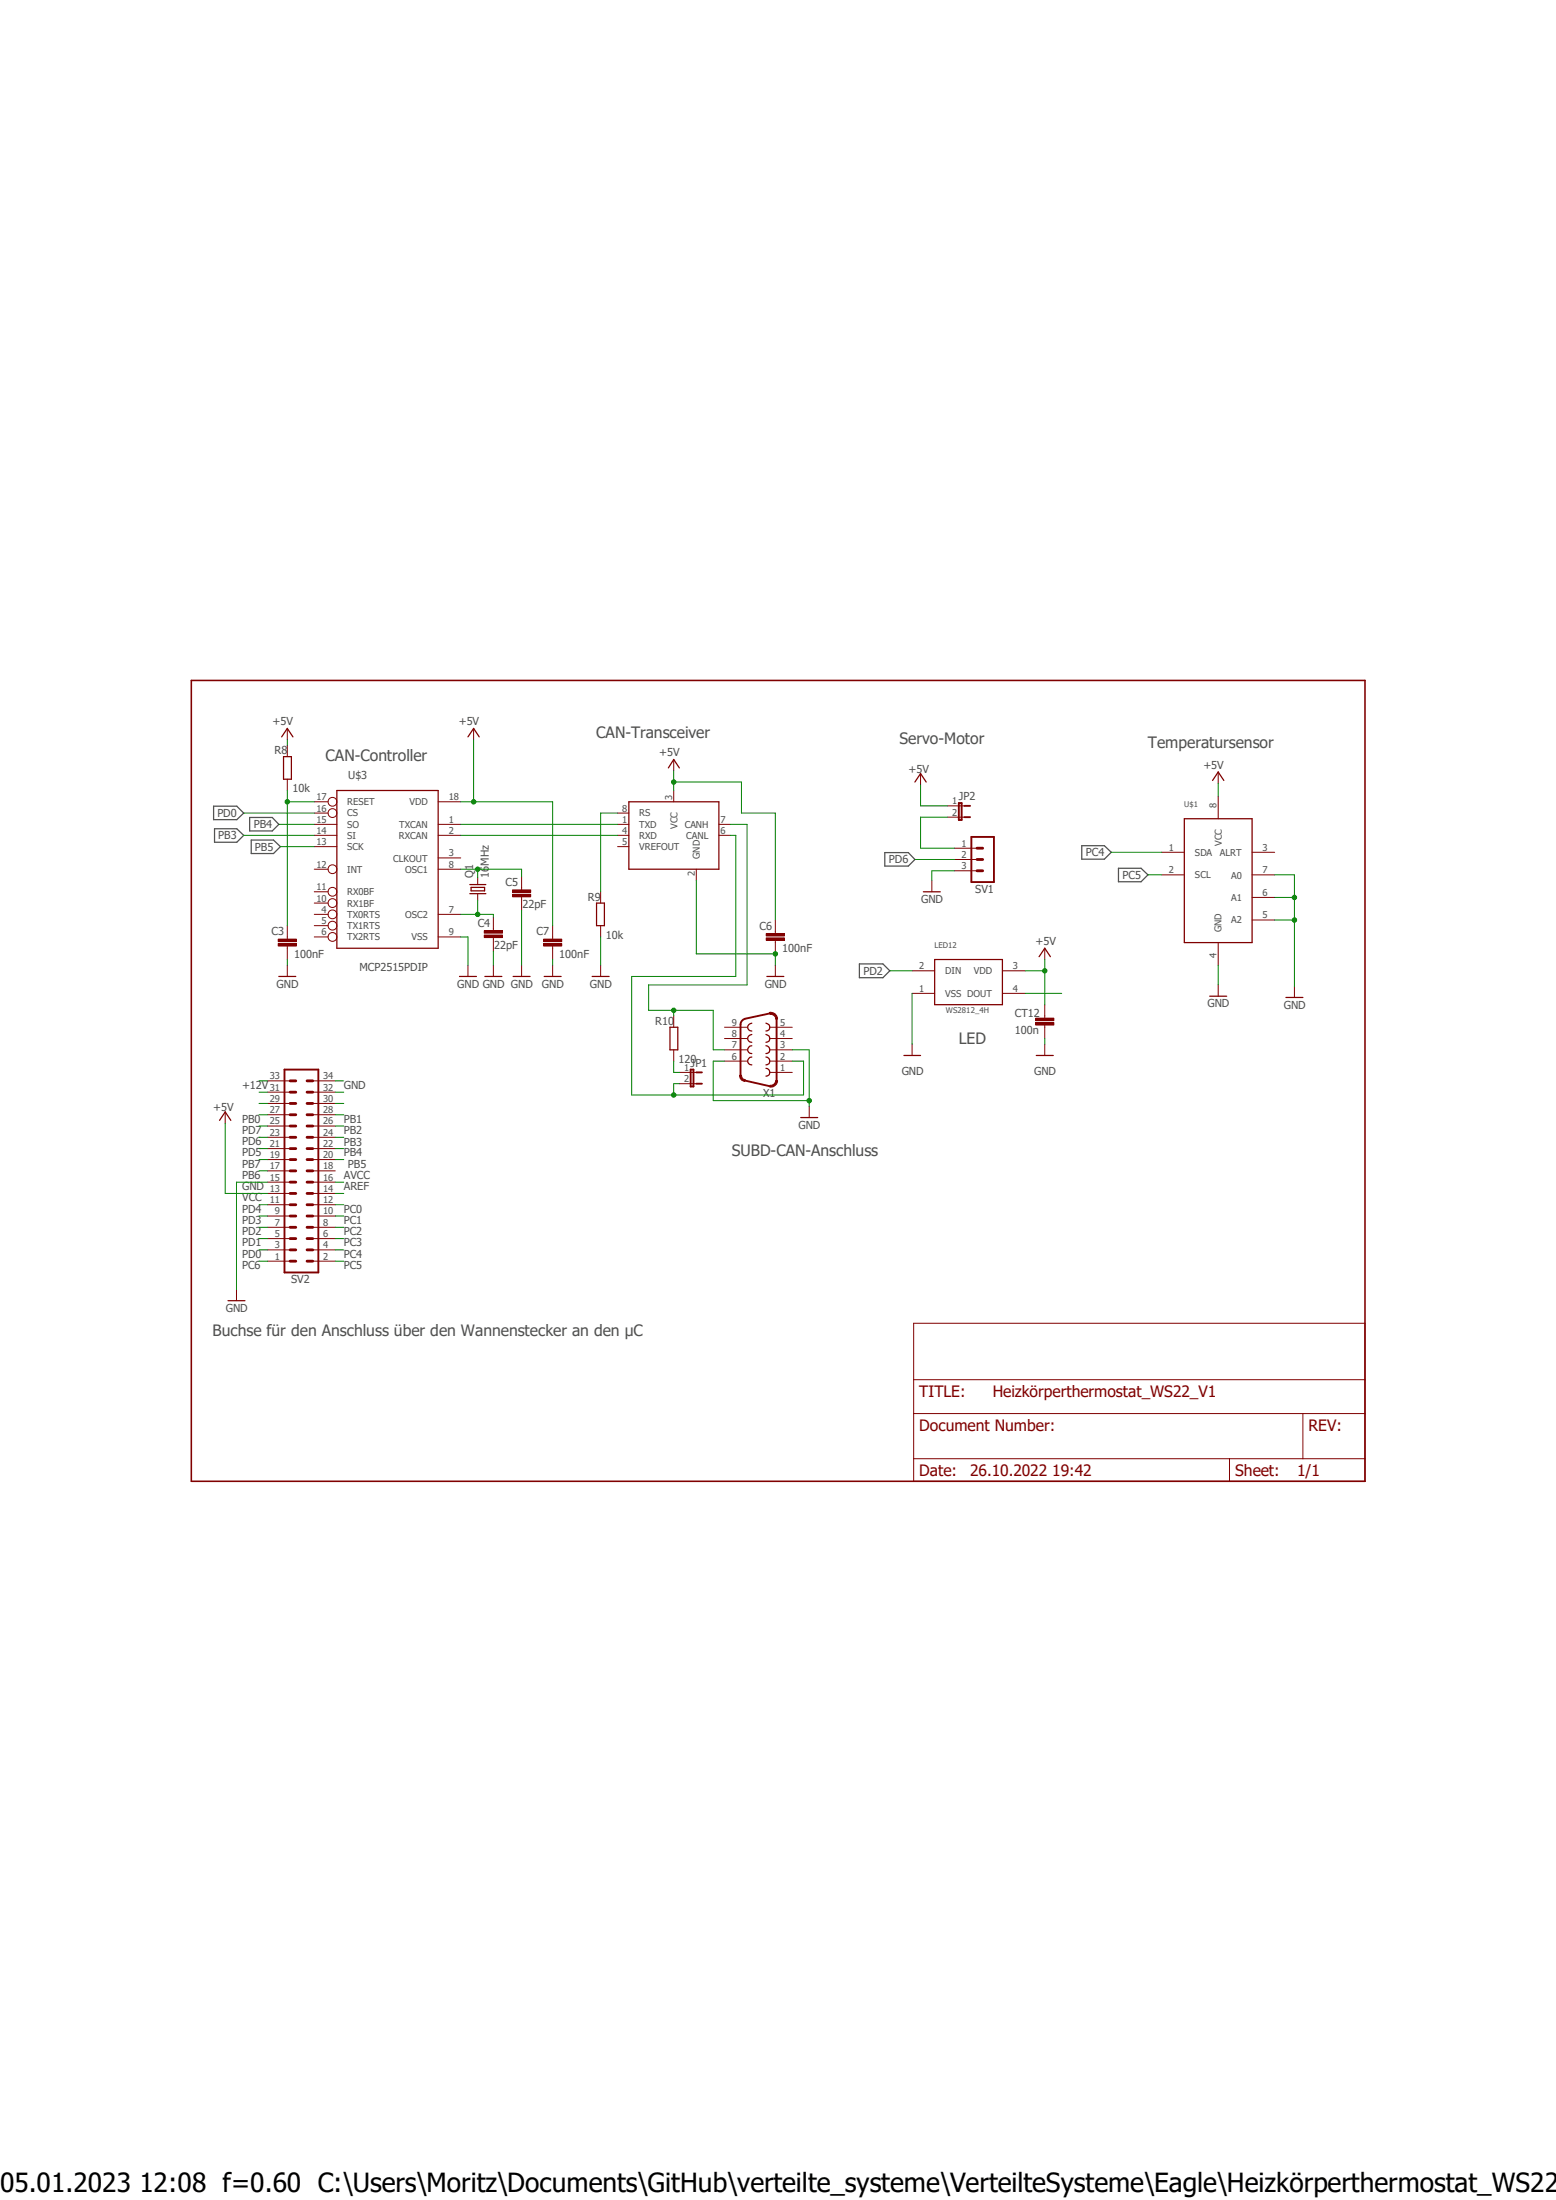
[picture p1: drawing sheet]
<svg xmlns="http://www.w3.org/2000/svg" width="210mm" height="297mm" viewBox="0 0 210 297" stroke-linecap="round" stroke-linejoin="round" font-family="sans-serif">
<path d="M25.5 91.7l159 108.6M184.5 91.7l-159 108.6" fill="none" stroke="#fff" stroke-width=".13"/>
<path d="M28.8 108.8h3.2l.9 1-.9 .9h-3.2zM29 111.9h3l.9 .9-.9 .9h-3zM33.7 110.4h3l.9 .9-.9 .9h-3zM33.9 113.4h3l.9 .9-.9 .9h-3zM119.4 115.1h3.2l.9 .9-.9 .9h-3.2zM146 114.2h3.1l.9 .9-.9 .9h-3.1zM151 117.2h3l.9 .9-.9 .9h-3zM116 130.1h3.2l.9 1-.9 .9h-3.2z" fill="none" stroke="#505050" stroke-width=".17"/>
<path d="M25.8 91.9h158.4v108.1h-158.4z" fill="none" stroke="#800000" stroke-width=".21"/>
<path d="M63.2 130.3v1.5M123.3 178.6h60.9v21.4h-60.9zM123.3 190.8h60.9M123.3 196.9h60.9M123.3 186.3h60.9M165.9 196.9v3.1M175.9 190.8v6.1" fill="none" stroke="#800000" stroke-width=".13"/>
<path d="M62 131.8h2.3M101.5 139.7a.53 .53 0 0 0-.6 .5 .53 .53 0 0 0 .6 .5M101.5 138.1a.53 .53 0 0 0-.6 .6 .53 .53 0 0 0 .6 .5M103.4 139.7a.53 .53 0 0 1 .5 .5 .53 .53 0 0 1-.5 .5M103.4 138.1a.53 .53 0 0 1 .5 .6 .53 .53 0 0 1-.5 .5M101.5 142.7a.53 .53 0 0 0-.6 .5 .53 .53 0 0 0 .6 .6M101.5 141.2a.53 .53 0 0 0-.6 .5 .53 .53 0 0 0 .6 .5M103.4 142.7a.53 .53 0 0 1 .5 .5 .53 .53 0 0 1-.5 .6M103.4 144.2a.53 .53 0 0 1 .5 .6 .53 .53 0 0 1-.5 .5M103.4 141.2a.53 .53 0 0 1 .5 .5 .53 .53 0 0 1-.5 .5" fill="none" stroke="#800000" stroke-width=".17"/>
<path d="M103.9 146.5a.65 .65 0 0 0 .8-.6h.2a.89 .89 0 0 1-1.1 .8z" fill-rule="evenodd" fill="#800000"/>
<path d="M103.9 146.5a.65 .65 0 0 0 .8-.6h.2a.89 .89 0 0 1-1.1 .8z" fill="none" stroke="#800000" stroke-width=".13"/>
<path d="M100.5 145.9l3.4 .7" fill="none" stroke="#800000" stroke-width=".25"/>
<path d="M99.8 145.2h.3l.2 .5 .3 .1-.1 .2a.8 .8 0 0 1-.7-.8z" fill-rule="evenodd" fill="#800000"/>
<path d="M99.8 145.2h.3l.2 .5 .3 .1-.1 .2a.8 .8 0 0 1-.7-.8z" fill="none" stroke="#800000" stroke-width=".13"/>
<path d="M103.9 136.8l-3.4 .7a.84 .84 0 0 0-.6 .8v6.9M104.8 137.6v8.3" fill="none" stroke="#800000" stroke-width=".25"/>
<path d="M103.8 136.7a.89 .89 0 0 1 1.1 .9h-.2a.65 .65 0 0 0-.8-.7z" fill-rule="evenodd" fill="#800000"/>
<g fill="none" stroke="#800000" stroke-width=".13">
<path d="M38.8 98.3v1.6M63.9 98.3v1.6M38.8 100.6v1.6M38.8 105.2v1.5M42.4 111.3h3.1M42.4 109.8h1.9M42.4 112.8h3.1M42.4 114.3h3.1M42.4 108.2h1.9M42.4 117.3h1.9M59.1 111.3h3.1M59.1 112.8h3.1"/>
<path d="M59.1 108.2h3.1M59.1 117.3h3.1M59.1 115.8h3.1M64.5 118.5v.9M70.4 118.3v1.8M83.4 111.3h1.5M83.4 109.8h1.5M83.4 112.8h1.5M83.4 114.3h1.5M90.9 102.5v1.6M90.9 106.7v1.5M94 117.3v1.6"/>
<path d="M97 111.3h1.6M97 112.8h1.6M124.2 104.4v1.6M125.8 118.9v1.5M127.9 108.8h2.3M127.9 110.3h2.3M128.8 114.5h3.1M128.8 116h3.1M128.8 117.6h3.1M156.8 115.1h3.1M156.8 118.1h3.1M164.4 104.2v1.5"/>
<path d="M164.4 107.5v3M169 115.1h3M169 118.1h3M37.5 127.4h2.5v.3h-2.5zM37.5 126.8h2.5v.3h-2.5zM38.8 125v1.8M38.8 127.7v1.8M38.8 130.3v1.5M42.4 120.4h1.9M42.4 121.9h1.9M42.4 123.4h1.9M42.4 125h1.9"/>
<path d="M42.4 126.5h1.9M59.1 123.4h3.1M59.1 126.5h3.1M64.5 120.6v.9M65.4 126.2h2.4v.4h-2.4zM65.4 125.6h2.4v.4h-2.4zM66.6 123.8v1.8M66.6 126.6v1.8M66.6 130.3v1.5M69.2 120.7h2.4v.4h-2.4zM69.2 120.1h2.4v.4h-2.4zM70.4 121.1v1.8"/>
<path d="M70.4 130.3v1.5M73.4 127.4h2.4v.3h-2.4zM73.4 126.8h2.4v.3h-2.4zM74.6 125v1.8M74.6 127.7v1.8M74.6 130.3v1.5M81.1 120.4v1.5M81.1 125v1.5M81.1 130.3v1.5M90.9 137.2v1.5M97.8 138.7h3M103.4 126.6h2.5v.4h-2.5z"/>
<path d="M103.4 126h2.5v.4h-2.5zM103.8 136.7a.89 .89 0 0 1 1.1 .9h-.2a.65 .65 0 0 0-.8-.7zM103.9 138.7h3M104.6 124.2v1.8M104.6 127v1.8M104.6 130.3v1.5M123.1 131.1h3.1M123.1 134.1h3.1M135.3 131.1h3M135.3 134.1h3M139.8 138h2.4v.4h-2.4zM139.8 137.5h2.4v.3h-2.4z"/>
<path d="M141 128v1.5M141 135.6v1.9M141 138.4v1.8M164.4 127.3v3M164.4 133v1.5M169 124.2h3M169 121.2h3M174.7 133.2v1.5M30.4 150.1v1.5M36.1 159.6h3.1M36.1 158.1h3.1M36.1 156.5h3.1"/>
<path d="M36.1 155.1h3.1M36.1 153.5h3.1M36.1 152h3.1M36.1 150.5h3.1M36.1 149h3.1M36.1 147.4h3.1M36.1 145.9h3.1M42.2 159.6h3.1M42.2 158.1h3.1M42.2 156.5h3.1M42.2 155.1h3.1M42.2 153.5h3.1"/>
<path d="M42.2 152h3.1M42.2 150.5h3.1M42.2 149h3.1M42.2 147.4h3.1M42.2 145.9h3.1M90.9 141.7v1.6M91.7 144.8h2.3M91.7 146.3h2.3M97.8 143.3h3M97.8 141.7h3M97.8 140.2h3M103.9 144.8h3"/>
<path d="M103.9 143.3h3M103.9 141.7h3M103.9 140.2h3M109.2 149.4v1.5M123.1 141v1.5M141 141v1.5M31.9 174.1v1.5M36.1 170.3h3.1M36.1 168.7h3.1M36.1 167.2h3.1M36.1 165.7h3.1M36.1 164.2h3.1"/>
<path d="M36.1 162.6h3.1M36.1 161.1h3.1M42.2 170.3h3.1M42.2 168.7h3.1M42.2 167.2h3.1M42.2 165.7h3.1M42.2 164.2h3.1M42.2 162.6h3.1M42.2 161.1h3.1"/>
<circle cx="44.9" cy="108.2" r=".6"/>
<circle cx="44.9" cy="109.8" r=".6"/>
<circle cx="44.9" cy="117.3" r=".6"/>
<circle cx="44.9" cy="120.4" r=".6"/>
<circle cx="44.9" cy="125" r=".6"/>
<circle cx="44.9" cy="126.5" r=".6"/>
<circle cx="44.9" cy="121.9" r=".6"/>
<circle cx="44.9" cy="123.4" r=".6"/>
</g>
<g fill="none" stroke="#800000" stroke-width=".17">
<path d="M38 99.5l.8-1.2 .7 1.2M63.2 99.5l.7-1.2 .8 1.2M38.3 102.2h1v3h-1zM45.5 106.7h13.6v21.3h-13.6zM63.4 119.4h2.2M63.6 119.8h1.8v.5h-1.8zM84.9 108.2h12.1v9.1h-12.1zM90.2 103.7l.7-1.2 .8 1.2M123.5 105.6l.7-1.2 .8 1.2M159.9 110.5h9.1v16.8h-9.1zM163.7 105.4l.7-1.2 .8 1.2M37.6 131.8h2.3"/>
<path d="M63.4 120.6h2.2M65.4 131.8h2.3M69.3 131.8h2.2M73.4 131.8h2.3M79.9 131.8h2.3M80.5 121.9h1.1v3.1h-1.1zM90.4 138.7h1.1v3h-1.1zM103.5 131.8h2.3M124.6 120.4h2.3M126.2 129.5h9.1v6.1h-9.1zM140.3 129.2l.7-1.2 .8 1.2M163.3 134.5h2.3"/>
<path d="M173.6 134.7h2.3M29.6 151.3l.8-1.2 .8 1.2M108.1 150.9h2.3M122 142.5h2.2M139.9 142.5h2.3M30.8 175.6h2.3"/>
</g>
<path d="M37.5 127.6h2.5M37.5 127h2.5M65.4 126.4h2.4M65.4 125.8h2.4M69.2 120.9h2.4M69.2 120.3h2.4M73.4 127.6h2.4M73.4 127h2.4M103.4 126.8h2.5M103.4 126.2h2.5M139.8 138.2h2.4M139.8 137.6h2.4" fill="none" stroke="#800000" stroke-width=".34"/>
<path d="M129.4 108.4h.4v2.3h-.4zM130.2 108.8h.7M130.2 110.3h.7M131.1 113h3.1v6.1h-3.1zM38.4 144.4h4.6v27.4h-4.6zM93.2 144.4h.4v2.3h-.4zM94 144.8h.7M94 146.3h.7" fill="none" stroke="#800000" stroke-width=".25"/>
<g fill="none" stroke="#800000" stroke-width=".38">
<path d="M131.9 117.6h.7M131.9 116h.7M131.9 114.5h.7M39.2 159.6h.7M39.2 158.1h.7M39.2 156.5h.7M39.2 155.1h.7M39.2 153.5h.7M39.2 152h.7M39.2 150.5h.7M39.2 149h.7M39.2 147.4h.7"/>
<path d="M39.2 145.9h.7M41.4 159.6h.8M41.4 158.1h.8M41.4 156.5h.8M41.4 155.1h.8M41.4 153.5h.8M41.4 152h.8M41.4 150.5h.8M41.4 149h.8M41.4 147.4h.8M41.4 145.9h.8M39.2 164.2h.7"/>
<path d="M39.2 165.7h.7M39.2 167.2h.7M39.2 168.7h.7M39.2 170.3h.7M39.2 162.6h.7M39.2 161.1h.7M41.4 164.2h.8M41.4 165.7h.8M41.4 167.2h.8M41.4 168.7h.8M41.4 170.3h.8M41.4 162.6h.8"/>
<path d="M41.4 161.1h.8"/>
</g>
<path d="M94 118.9v9.9h10.6v1.5M38.8 129.5v.8M62.2 126.5h1v3.8M81.1 126.5v3.8" fill="none" stroke="#008000" stroke-width=".13"/>
<circle cx="104.6" cy="128.8" r=".3" fill="#008000"/>
<g fill="none" stroke="#008000" stroke-width=".13">
<path d="M97.8 143.3h-1.5v5.3h12.9M106.9 141.7h2.3v7.7"/>
<circle cx="104.6" cy="128.8" r=".3"/>
</g>
<circle cx="109.2" cy="148.6" r=".3" fill="#008000"/>
<g fill="none" stroke="#008000" stroke-width=".13">
<path d="M128.8 117.6h-3v1.3M172 118.1h2.7v15.1M74.6 129.5v.8M123.1 134.1v6.9M164.4 130.3v2.7M172 121.2h2.7M36.1 159.6h-4.2v14.5M45.3 145.9h1.1M141 140.2v.8"/>
<circle cx="109.2" cy="148.6" r=".3"/>
</g>
<circle cx="174.7" cy="121.2" r=".3" fill="#008000"/>
<g fill="none" stroke="#008000" stroke-width=".13">
<path d="M172 124.2h2.7"/>
<circle cx="174.7" cy="121.2" r=".3"/>
</g>
<circle cx="174.7" cy="124.2" r=".3" fill="#008000"/>
<g fill="none" stroke="#008000" stroke-width=".13">
<path d="M38.8 99.9v.7M63.9 99.9v8.3M62.2 108.2h12.4v16.8M66.6 128.4v1.9M70.4 122.9v7.4"/>
<circle cx="174.7" cy="124.2" r=".3"/>
</g>
<circle cx="63.9" cy="108.2" r=".3" fill="#008000"/>
<g fill="none" stroke="#008000" stroke-width=".13">
<path d="M90.9 104.1v2.6M90.9 105.6h9.2v4.2h4.5v14.4M30.4 151.6v9.5h5.7"/>
<circle cx="63.9" cy="108.2" r=".3"/>
</g>
<circle cx="90.9" cy="105.6" r=".3" fill="#008000"/>
<g fill="none" stroke="#008000" stroke-width=".13">
<path d="M124.2 106v2.8h3.7M138.3 131.1h2.7M141 129.5v6.1"/>
<circle cx="90.9" cy="105.6" r=".3"/>
</g>
<circle cx="141" cy="131.1" r=".3" fill="#008000"/>
<g fill="none" stroke="#008000" stroke-width=".13">
<path d="M32.9 112.8h9.5M37.8 114.3h4.6M38.8 108.2h3.6M38.8 106.7v18.3M150 115.1h6.8M154.9 118.1h1.9M164.4 105.7v1.8M45.3 153.5h1.1M45.3 156.5h1.1M45.3 168.7h1.1M45.3 170.3h1.1"/>
<circle cx="141" cy="131.1" r=".3"/>
</g>
<circle cx="38.8" cy="108.2" r=".3" fill="#008000"/>
<g fill="none" stroke="#008000" stroke-width=".13">
<path d="M62.2 112.8h21.2M62.2 111.3h21.2M83.4 109.8h-2.3v10.6M98.6 111.3h2.2v21.7h-13.3v3.4h8.8v5.3h1.5M90.9 136.4v.8"/>
<circle cx="38.8" cy="108.2" r=".3"/>
</g>
<circle cx="90.9" cy="136.4" r=".3" fill="#008000"/>
<g fill="none" stroke="#008000" stroke-width=".13">
<path d="M98.6 112.8h.7v19h-14v16h23.2v-4.5h-1.6M90.9 143.3v1.5h.8M91.7 146.3h-.8v1.5"/>
<circle cx="90.9" cy="136.4" r=".3"/>
</g>
<circle cx="90.9" cy="147.8" r=".3" fill="#008000"/>
<g fill="none" stroke="#008000" stroke-width=".13">
<path d="M32.9 109.8h9.5M37.6 111.3h4.8M62.2 117.3h8.2v1M64.5 117.3v1.2M123.5 116h5.3M127.9 110.3h-3.7v4.2h4.6M120.1 131.1h3M138.3 134.1h5M35 145.9h1.1M35 158.1h1.1M35 156.5h1.1M35 152h1.1"/>
<path d="M35 150.5h1.1M35 155.1h1.1M35 153.5h1.1M35 149h1.1M35 147.4h1.1M45.3 152h1.1M45.3 150.5h1.1M45.3 155.1h1.1M45.3 159.6h1.1M45.3 149h1.1M45.3 147.4h1.1M35 170.3h1.1"/>
<path d="M35 164.2h1.1M35 162.6h1.1M35 165.7h1.1M35 167.2h1.1M35 168.7h1.1M45.3 164.2h1.1M45.3 162.6h1.1M45.3 165.7h1.1M45.3 167.2h1.1M45.3 161.1h1.1"/>
<circle cx="90.9" cy="147.8" r=".3"/>
</g>
<circle cx="64.5" cy="117.3" r=".3" fill="#008000"/>
<g fill="none" stroke="#008000" stroke-width=".13">
<path d="M62.2 123.4h4.4v.4M64.5 121.5v1.9"/>
<circle cx="64.5" cy="117.3" r=".3"/>
</g>
<circle cx="64.5" cy="123.4" r=".3" fill="#008000"/>
<circle cx="64.5" cy="123.4" r=".3" fill="none" stroke="#008000" stroke-width=".13"/>
<text font-size="3.6" x="0" y="296">05.01.2023 12:08 f=0.60 C:\Users\Moritz\Documents\GitHub\verteilte_systeme\VerteilteSysteme\Eagle\Heizkörperthermostat_WS22_</text>
<g font-size="2.1" fill="#505050">
<text x="80.5" y="99.7">CAN-Transceiver</text>
<text x="121.4" y="100.4">Servo-Motor</text>
<text x="154.9" y="101">Temperatursensor</text>
<text x="43.9" y="102.7">CAN-Controller</text>
<text x="129.4" y="141">LED</text>
<text x="98.8" y="156">SUBD-CAN-Anschluss</text>
<text x="28.7" y="180.3">Buchse für den Anschluss über den Wannenstecker an den µC</text>
</g>
<g font-size="2.1" fill="#800000">
<text x="124.1" y="188.6">TITLE:</text>
<text x="134" y="188.6">Heizkörperthermostat_WS22_V1</text>
<text x="124.1" y="193.1">Document Number:</text>
<text x="176.6" y="193.1">REV:</text>
<text x="124.1" y="199.2">Date:</text>
<text x="130.9" y="199.2">26.10.2022 19:42</text>
<text x="166.7" y="199.2">Sheet:</text>
<text x="175.1" y="199.2">1/1</text>
</g>
<g font-size="1.5" fill="#505050">
<text x="36.8" y="97.9">+5V</text>
<text x="37" y="101.8">R8</text>
<text x="61.9" y="97.9">+5V</text>
<text x="39.5" y="106.9">10k</text>
<text x="47" y="105.2">U$3</text>
<text x="89" y="102.1">+5V</text>
<text x="122.6" y="104.4">+5V</text>
<text x="162.4" y="103.8">+5V</text>
<text x="29.3" y="110.3">PD0</text>
<text x="29.5" y="113.3">PB3</text>
<text x="34.2" y="111.8">PB4</text>
<text x="129.4" y="108">JP2</text>
<text x="34.4" y="114.9">PB5</text>
<text x="63.9" y="118.5" transform="rotate(-90 63.9 118.5)">Q1</text>
<text x="66" y="118.5" transform="rotate(-90 66 118.5)">16MHz</text>
<text x="68.2" y="119.6">C5</text>
<text x="120" y="116.5">PD6</text>
<text x="146.6" y="115.6">PC4</text>
<text x="151.5" y="118.7">PC5</text>
<text x="64.5" y="125.1">C4</text>
<text x="70.5" y="122.6">22pF</text>
<text x="79.3" y="121.6">R9</text>
<text x="102.5" y="125.5">C6</text>
<text x="124.3" y="121.9">GND</text>
<text x="131.6" y="120.6">SV1</text>
<text x="36.7" y="126.3">C3</text>
<text x="39.7" y="129.3">100nF</text>
<text x="48.5" y="131.1">MCP2515PDIP</text>
<text x="66.7" y="128.2">22pF</text>
<text x="72.4" y="126.3">C7</text>
<text x="75.5" y="129.3">100nF</text>
<text x="81.8" y="126.7">10k</text>
<text x="105.6" y="128.6">100nF</text>
<text x="116.5" y="131.6">PD2</text>
<text x="139.8" y="127.6">+5V</text>
<text x="37.3" y="133.4">GND</text>
<text x="61.7" y="133.4">GND GND GND</text>
<text x="73.2" y="133.4">GND</text>
<text x="79.6" y="133.4">GND</text>
<text x="103.2" y="133.4">GND</text>
<text x="137" y="137.3">CT12</text>
<text x="163" y="136">GND</text>
<text x="173.3" y="136.2">GND</text>
<text x="88.4" y="138.3">R10</text>
<text x="91.6" y="143.5">120</text>
<text x="137" y="139.6">100n</text>
<text x="32.7" y="147">+12V</text>
<text x="46.4" y="147">GND</text>
<text x="93.2" y="144">JP1</text>
<text x="103" y="148.1">X1</text>
<text x="121.7" y="145.1">GND</text>
<text x="139.6" y="145.1">GND</text>
<text x="28.8" y="150">+5V</text>
<text x="32.7" y="153.1">PD7</text>
<text x="32.7" y="151.6">PB0</text>
<text x="32.7" y="154.6">PD6</text>
<text x="46.4" y="154.7">PB3</text>
<text x="46.4" y="151.6">PB1</text>
<text x="46.4" y="153.2">PB2</text>
<text x="107.8" y="152.4">GND</text>
<text x="32.7" y="160.7">GND</text>
<text x="32.7" y="159.1">PB6</text>
<text x="32.7" y="157.6">PB7</text>
<text x="32.7" y="156.1">PD5</text>
<text x="46.4" y="159.1">AVCC</text>
<text x="46.4" y="160.7">AREF</text>
<text x="46.4" y="156.1">PB4</text>
<text x="46.9" y="157.6">PB5</text>
<text x="32.7" y="162.2">VCC</text>
<text x="32.7" y="165.2">PD3</text>
<text x="32.7" y="163.7">PD4</text>
<text x="32.7" y="166.8">PD2</text>
<text x="46.4" y="166.8">PC2</text>
<text x="46.4" y="165.2">PC1</text>
<text x="46.4" y="163.7">PC0</text>
<text x="32.7" y="171.3">PC6</text>
<text x="32.7" y="169.8">PD0</text>
<text x="32.7" y="168.3">PD1</text>
<text x="39.3" y="173.2">SV2</text>
<text x="46.4" y="169.8">PC4</text>
<text x="46.4" y="171.3">PC5</text>
<text x="46.4" y="168.3">PC3</text>
<text x="30.5" y="177.1">GND</text>
</g>
<g font-size="1.3" fill="#505050">
<text x="42.7" y="108">17</text>
<text x="42.7" y="109.6">16</text>
<text x="42.7" y="111.1">15</text>
<text x="42.7" y="112.6">14</text>
<text x="46.9" y="108.7">RESET</text>
<text x="46.9" y="110.2">CS</text>
<text x="46.9" y="111.7">SO</text>
<text x="46.9" y="113.2">SI</text>
<text x="53.8" y="113.3">RXCAN</text>
<text x="53.9" y="111.8">TXCAN</text>
<text x="55.3" y="108.7">VDD</text>
<text x="60.6" y="108">18</text>
<text x="60.6" y="111.1">1</text>
<text x="60.6" y="112.6">2</text>
<text x="84" y="111.1">1</text>
<text x="84" y="109.6">8</text>
<text x="84" y="112.6">4</text>
<text x="86.3" y="111.7">TXD</text>
<text x="86.3" y="110.2">RS</text>
<text x="86.3" y="113.2">RXD</text>
<text x="90.7" y="108" transform="rotate(-90 90.7 108)">3</text>
<text x="91.4" y="111.9" transform="rotate(-90 91.4 111.9)">VCC</text>
<text x="92.4" y="111.8">CANH</text>
<text x="92.6" y="113.3">CANL</text>
<text x="97.2" y="111.1">7</text>
<text x="97.2" y="112.6">6</text>
<text x="128.5" y="108.6">1</text>
<text x="128.5" y="110.1">2</text>
<text x="164.2" y="109.1" transform="rotate(-90 164.2 109.1)">8</text>
<text x="42.7" y="114.1">13</text>
<text x="42.7" y="117.1">12</text>
<text x="46.9" y="114.8">SCK</text>
<text x="46.9" y="117.8">INT</text>
<text x="53.1" y="116.3">CLKOUT</text>
<text x="54.7" y="117.9">OSC1</text>
<text x="60.6" y="115.6">3</text>
<text x="60.6" y="117.1">8</text>
<text x="84" y="114.1">5</text>
<text x="86.3" y="114.8">VREFOUT</text>
<text x="93.8" y="118.2" transform="rotate(-90 93.8 118.2)">2</text>
<text x="94.4" y="115.9" transform="rotate(-90 94.4 115.9)">GND</text>
<text x="129.8" y="114.3">1</text>
<text x="129.8" y="115.8">2</text>
<text x="129.8" y="117.3">3</text>
<text x="157.8" y="114.9">1</text>
<text x="157.8" y="117.9">2</text>
<text x="161.3" y="115.5">SDA</text>
<text x="161.3" y="118.6">SCL</text>
<text x="164.6" y="115.6">ALRT</text>
<text x="164.9" y="114.2" transform="rotate(-90 164.9 114.2)">VCC</text>
<text x="166.2" y="118.6">A0</text>
<text x="170.4" y="117.9">7</text>
<text x="170.4" y="114.9">3</text>
<text x="42.7" y="120.2">11</text>
<text x="42.7" y="121.7">10</text>
<text x="43.4" y="123.2">4</text>
<text x="43.4" y="124.8">5</text>
<text x="46.9" y="120.9">RX0BF</text>
<text x="46.9" y="122.4">RX1BF</text>
<text x="46.9" y="123.9">TX0RTS</text>
<text x="46.9" y="125.4">TX1RTS</text>
<text x="54.7" y="123.9">OSC2</text>
<text x="60.6" y="123.2">7</text>
<text x="164.9" y="125.9" transform="rotate(-90 164.9 125.9)">GND</text>
<text x="166.2" y="124.7">A2</text>
<text x="166.2" y="121.7">A1</text>
<text x="170.4" y="124">5</text>
<text x="170.4" y="120.9">6</text>
<text x="43.4" y="126.3">6</text>
<text x="46.9" y="127">TX2RTS</text>
<text x="55.5" y="127">VSS</text>
<text x="60.6" y="126.3">9</text>
<text x="124.1" y="130.9">2</text>
<text x="127.6" y="131.5">DIN</text>
<text x="131.4" y="131.5">VDD</text>
<text x="136.7" y="130.9">3</text>
<text x="164.2" y="129.3" transform="rotate(-90 164.2 129.3)">4</text>
<text x="124.1" y="133.9">1</text>
<text x="127.6" y="134.6">VSS DOUT</text>
<text x="136.7" y="133.9">4</text>
<text x="98.8" y="143">6</text>
<text x="98.8" y="141.5">7</text>
<text x="98.8" y="140">8</text>
<text x="98.8" y="138.5">9</text>
<text x="105.3" y="143">2</text>
<text x="105.3" y="141.5">3</text>
<text x="105.3" y="140">4</text>
<text x="105.3" y="138.5">5</text>
<text x="36.4" y="148.8">29</text>
<text x="36.4" y="147.2">31</text>
<text x="36.4" y="145.7">33</text>
<text x="43.6" y="148.8">30</text>
<text x="43.6" y="147.2">32</text>
<text x="43.6" y="145.7">34</text>
<text x="92.3" y="144.6">1</text>
<text x="92.3" y="146.1">2</text>
<text x="105.3" y="144.6">1</text>
<text x="36.4" y="154.9">21</text>
<text x="36.4" y="153.3">23</text>
<text x="36.4" y="151.8">25</text>
<text x="36.4" y="150.3">27</text>
<text x="43.6" y="154.9">22</text>
<text x="43.6" y="153.3">24</text>
<text x="43.6" y="151.8">26</text>
<text x="43.6" y="150.3">28</text>
<text x="36.4" y="160.9">13</text>
<text x="36.4" y="159.4">15</text>
<text x="36.4" y="157.9">17</text>
<text x="36.4" y="156.3">19</text>
<text x="43.6" y="160.9">14</text>
<text x="43.6" y="159.4">16</text>
<text x="43.6" y="157.9">18</text>
<text x="43.6" y="156.3">20</text>
<text x="36.4" y="162.4">11</text>
<text x="37.1" y="167">5</text>
<text x="37.1" y="165.5">7</text>
<text x="37.1" y="164">9</text>
<text x="43.6" y="167">6</text>
<text x="43.6" y="165.5">8</text>
<text x="43.6" y="164">10</text>
<text x="43.6" y="162.4">12</text>
<text x="37.1" y="170.1">1</text>
<text x="37.1" y="168.5">3</text>
<text x="43.6" y="170.1">2</text>
<text x="43.6" y="168.5">4</text>
</g>
<g font-size="1.1" fill="#505050">
<text x="159.9" y="109">U$1</text>
<text x="126.2" y="128">LED12</text>
<text x="127.7" y="136.8">WS2812_4H</text>
</g>
</svg>
